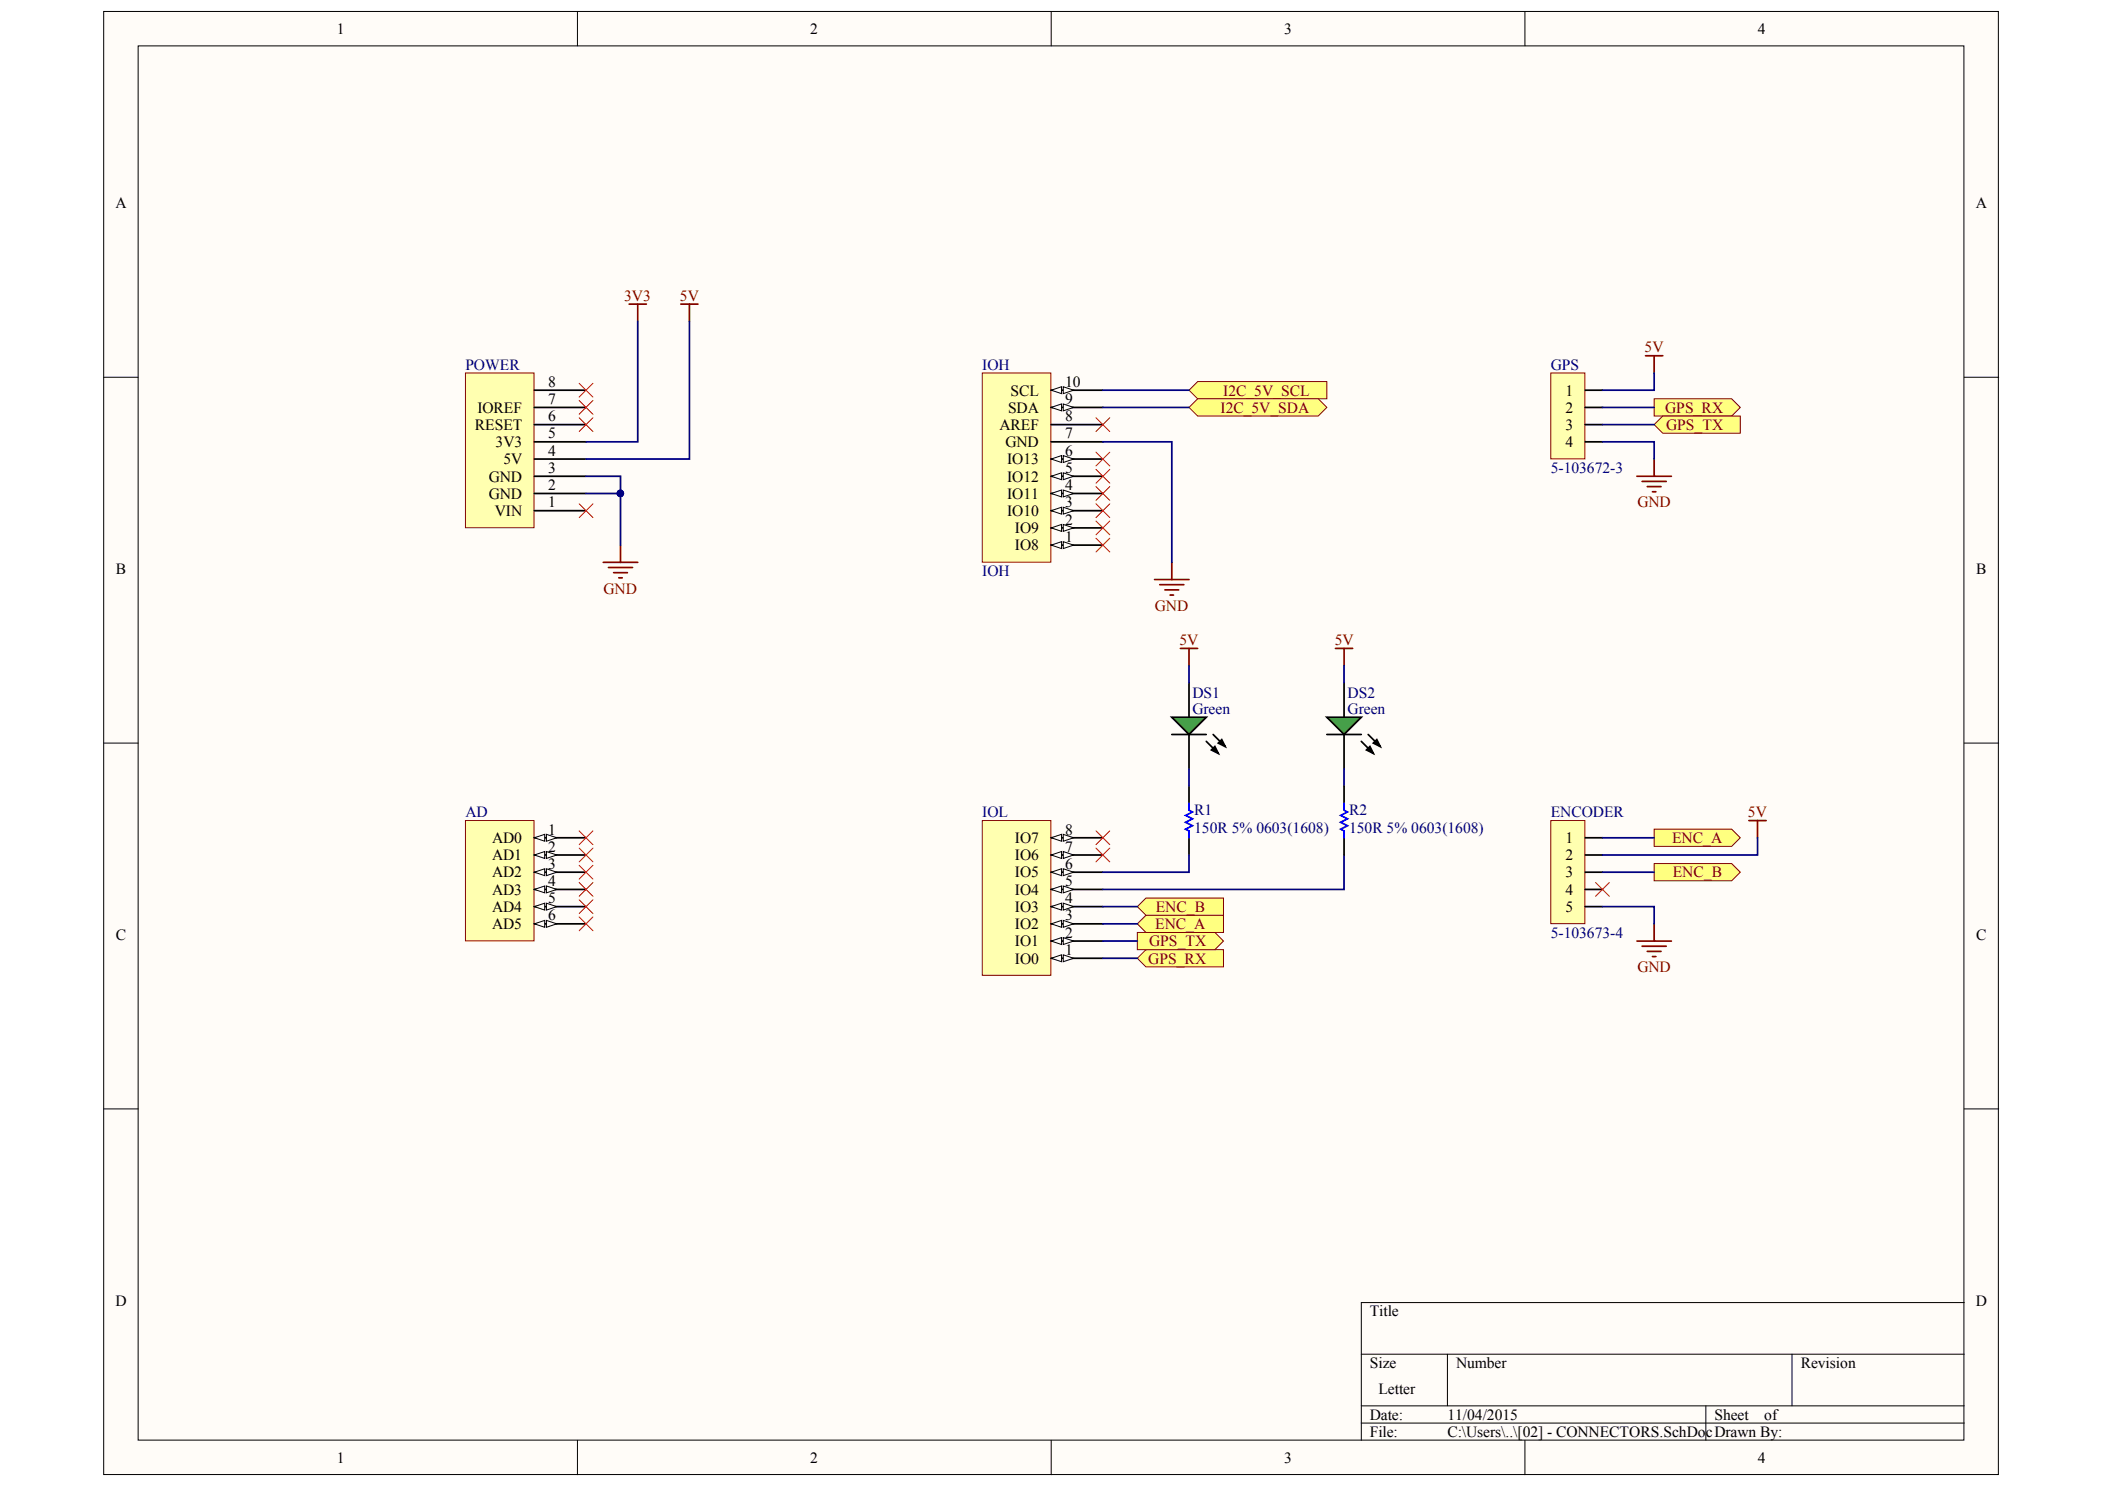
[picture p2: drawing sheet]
<svg xmlns="http://www.w3.org/2000/svg" width="297mm" height="210mm" viewBox="0 0 297 210" stroke-linecap="round" stroke-linejoin="round" font-family="sans-serif">
<g fill="#fffcf8" stroke="#000" stroke-width=".14">
<path d="M14.6 1.6h267.4v206.4h-267.4z"/>
<path d="M19.5 6.5h257.6v196.6h-257.6z"/>
</g>
<g fill="none" stroke="#000" stroke-width=".14">
<path d="M81.5 1.6v4.9M148.3 1.6v4.9M215.2 1.6v4.9M14.6 53.2h4.9M277.2 53.2h4.8M14.6 104.8h4.9M277.2 104.8h4.8M14.6 156.4h4.9M277.2 156.4h4.8M192.1 191h85.1M192.1 198.3h85.1M204.2 191v7.3"/>
<path d="M240.7 198.3v4.9M252.9 191v7.3M277.2 183.7h-85.1v19.5M81.5 203.2v4.8M148.3 203.2v4.8M192.1 200.7h85.1M215.2 203.2v4.8"/>
</g>
<path d="M65.7 115.8h9.7v16.9h-9.7z" fill="#ffffb0" stroke="#800000" stroke-width=".14"/>
<path d="M75.4 118.2h7.3M75.4 120.6h7.3M75.4 123h7.3M75.4 125.5h7.3M75.4 127.9h7.3M75.4 130.3h7.3" fill="none" stroke="#000" stroke-width=".24"/>
<path d="M65.7 52.6h9.7v21.8h-9.7z" fill="#ffffb0" stroke="#800000" stroke-width=".14"/>
<path d="M75.4 59.9h7.3M75.4 57.5h7.3M75.4 55h7.3M75.4 72h7.3M75.4 69.6h7.3M75.4 67.2h7.3M75.4 64.8h7.3M75.4 62.3h7.3" fill="none" stroke="#000" stroke-width=".24"/>
<path d="M138.6 52.6h9.7v26.7h-9.7z" fill="#ffffb0" stroke="#800000" stroke-width=".14"/>
<path d="M148.3 76.9h7.3" fill="none" stroke="#000" stroke-width=".24"/>
<path d="M148.3 76.9l1.5-.5v1z" fill="#fffcf8"/>
<path d="M148.3 76.9l1.5-.5v1z" fill="none" stroke="#000" stroke-width=".14"/>
<path d="M150 76.4l1.5 .5-1.5 .5z" fill="#fffcf8"/>
<path d="M150 76.4l1.5 .5-1.5 .5z" fill="none" stroke="#000" stroke-width=".14"/>
<path d="M148.3 69.6h7.3" fill="none" stroke="#000" stroke-width=".24"/>
<path d="M148.3 69.6l1.5-.5v1z" fill="#fffcf8"/>
<path d="M148.3 69.6l1.5-.5v1z" fill="none" stroke="#000" stroke-width=".14"/>
<path d="M150 69.1l1.5 .5-1.5 .5z" fill="#fffcf8"/>
<path d="M150 69.1l1.5 .5-1.5 .5z" fill="none" stroke="#000" stroke-width=".14"/>
<path d="M148.3 72h7.3" fill="none" stroke="#000" stroke-width=".24"/>
<path d="M148.3 72l1.5-.4v.9z" fill="#fffcf8"/>
<path d="M148.3 72l1.5-.4v.9z" fill="none" stroke="#000" stroke-width=".14"/>
<path d="M150 71.6l1.5 .4-1.5 .5z" fill="#fffcf8"/>
<path d="M150 71.6l1.5 .4-1.5 .5z" fill="none" stroke="#000" stroke-width=".14"/>
<path d="M148.3 67.2h7.3" fill="none" stroke="#000" stroke-width=".24"/>
<path d="M148.3 67.2l1.5-.5v1z" fill="#fffcf8"/>
<path d="M148.3 67.2l1.5-.5v1z" fill="none" stroke="#000" stroke-width=".14"/>
<path d="M150 66.7l1.5 .5-1.5 .5z" fill="#fffcf8"/>
<path d="M150 66.7l1.5 .5-1.5 .5z" fill="none" stroke="#000" stroke-width=".14"/>
<path d="M148.3 64.8h7.3" fill="none" stroke="#000" stroke-width=".24"/>
<path d="M148.3 64.8l1.5-.5v.9z" fill="#fffcf8"/>
<path d="M148.3 64.8l1.5-.5v.9z" fill="none" stroke="#000" stroke-width=".14"/>
<path d="M150 64.3l1.5 .5-1.5 .4z" fill="#fffcf8"/>
<path d="M150 64.3l1.5 .5-1.5 .4z" fill="none" stroke="#000" stroke-width=".14"/>
<path d="M148.3 74.5h7.3" fill="none" stroke="#000" stroke-width=".24"/>
<path d="M148.3 74.5l1.5-.5v1z" fill="#fffcf8"/>
<path d="M148.3 74.5l1.5-.5v1z" fill="none" stroke="#000" stroke-width=".14"/>
<path d="M150 74l1.5 .5-1.5 .5z" fill="#fffcf8"/>
<path d="M150 74l1.5 .5-1.5 .5z" fill="none" stroke="#000" stroke-width=".14"/>
<path d="M148.3 59.9h7.3M148.3 57.5h7.3M148.3 62.3h7.3" fill="none" stroke="#000" stroke-width=".24"/>
<path d="M148.3 57.5l1.5-.5v1z" fill="#fffcf8"/>
<path d="M148.3 57.5l1.5-.5v1z" fill="none" stroke="#000" stroke-width=".14"/>
<path d="M150 57l1.5 .5-1.5 .5z" fill="#fffcf8"/>
<path d="M150 57l1.5 .5-1.5 .5z" fill="none" stroke="#000" stroke-width=".14"/>
<path d="M148.3 55h7.3" fill="none" stroke="#000" stroke-width=".24"/>
<path d="M148.3 55l1.5-.4v.9z" fill="#fffcf8"/>
<path d="M148.3 55l1.5-.4v.9z" fill="none" stroke="#000" stroke-width=".14"/>
<path d="M150 54.6l1.5 .4-1.5 .5z" fill="#fffcf8"/>
<path d="M150 54.6l1.5 .4-1.5 .5z" fill="none" stroke="#000" stroke-width=".14"/>
<path d="M138.6 115.8h9.7v21.8h-9.7z" fill="#ffffb0" stroke="#800000" stroke-width=".14"/>
<path d="M148.3 127.9h7.3" fill="none" stroke="#000" stroke-width=".24"/>
<path d="M148.3 127.9l1.5-.5v1z" fill="#fffcf8"/>
<path d="M148.3 127.9l1.5-.5v1z" fill="none" stroke="#000" stroke-width=".14"/>
<path d="M150 127.4l1.5 .5-1.5 .5z" fill="#fffcf8"/>
<path d="M150 127.4l1.5 .5-1.5 .5z" fill="none" stroke="#000" stroke-width=".14"/>
<path d="M148.3 132.7h7.3" fill="none" stroke="#000" stroke-width=".24"/>
<path d="M148.3 132.7l1.5-.4v.9z" fill="#fffcf8"/>
<path d="M148.3 132.7l1.5-.4v.9z" fill="none" stroke="#000" stroke-width=".14"/>
<path d="M150 132.3l1.5 .4-1.5 .5z" fill="#fffcf8"/>
<path d="M150 132.3l1.5 .4-1.5 .5z" fill="none" stroke="#000" stroke-width=".14"/>
<path d="M148.3 130.3h7.3" fill="none" stroke="#000" stroke-width=".24"/>
<path d="M148.3 130.3l1.5-.5v1z" fill="#fffcf8"/>
<path d="M148.3 130.3l1.5-.5v1z" fill="none" stroke="#000" stroke-width=".14"/>
<path d="M150 129.8l1.5 .5-1.5 .5z" fill="#fffcf8"/>
<path d="M150 129.8l1.5 .5-1.5 .5z" fill="none" stroke="#000" stroke-width=".14"/>
<path d="M148.3 125.5h7.3" fill="none" stroke="#000" stroke-width=".24"/>
<path d="M148.3 125.5l1.5-.5v1z" fill="#fffcf8"/>
<path d="M148.3 125.5l1.5-.5v1z" fill="none" stroke="#000" stroke-width=".14"/>
<path d="M150 125l1.5 .5-1.5 .5z" fill="#fffcf8"/>
<path d="M150 125l1.5 .5-1.5 .5z" fill="none" stroke="#000" stroke-width=".14"/>
<path d="M148.3 123h7.3" fill="none" stroke="#000" stroke-width=".24"/>
<path d="M148.3 123l1.5-.4v.9z" fill="#fffcf8"/>
<path d="M148.3 123l1.5-.4v.9z" fill="none" stroke="#000" stroke-width=".14"/>
<path d="M150 122.6l1.5 .4-1.5 .5z" fill="#fffcf8"/>
<path d="M150 122.6l1.5 .4-1.5 .5z" fill="none" stroke="#000" stroke-width=".14"/>
<path d="M148.3 120.6h7.3" fill="none" stroke="#000" stroke-width=".24"/>
<path d="M148.3 120.6l1.5-.5v1z" fill="#fffcf8"/>
<path d="M148.3 120.6l1.5-.5v1z" fill="none" stroke="#000" stroke-width=".14"/>
<path d="M150 120.1l1.5 .5-1.5 .5z" fill="#fffcf8"/>
<path d="M150 120.1l1.5 .5-1.5 .5z" fill="none" stroke="#000" stroke-width=".14"/>
<path d="M148.3 118.2h7.3" fill="none" stroke="#000" stroke-width=".24"/>
<path d="M148.3 118.2l1.5-.5v1z" fill="#fffcf8"/>
<path d="M148.3 118.2l1.5-.5v1z" fill="none" stroke="#000" stroke-width=".14"/>
<path d="M150 117.7l1.5 .5-1.5 .5z" fill="#fffcf8"/>
<path d="M150 117.7l1.5 .5-1.5 .5z" fill="none" stroke="#000" stroke-width=".14"/>
<path d="M148.3 135.2h7.3" fill="none" stroke="#000" stroke-width=".24"/>
<path d="M148.3 135.2l1.5-.5v1z" fill="#fffcf8"/>
<path d="M148.3 135.2l1.5-.5v1z" fill="none" stroke="#000" stroke-width=".14"/>
<path d="M150 134.7l1.5 .5-1.5 .5z" fill="#fffcf8"/>
<path d="M150 134.7l1.5 .5-1.5 .5z" fill="none" stroke="#000" stroke-width=".14"/>
<g fill="#ffff80" stroke="#800000" stroke-width=".14">
<path d="M167.8 55l1.2-1.2h18.2v2.5h-18.2z" fill-rule="evenodd"/>
<path d="M167.8 57.5l1.2-1.2h17l1.2 1.2-1.2 1.2h-17z" fill-rule="evenodd"/>
</g>
<g fill="none" stroke="#800000" stroke-width=".24">
<path d="M88.8 42.9h2.4M90 42.9v2.4M96.1 42.9h2.4M97.3 42.9v2.4M85.1 79.3h4.9M87.6 76.9v2.4M165.4 79.3v2.5M85.9 80.1h3.4M86.6 80.8h1.9M87.3 81.5h.5M162.9 81.8h4.9M163.7 82.5h3.4"/>
<path d="M164.4 83.2h1.9M165.1 83.9h.5"/>
</g>
<g fill="none" stroke="#f00" stroke-width=".14">
<path d="M81.7 54.1l2 1.9M81.7 56.5l2 1.9M81.7 58.9l2 2M83.7 54.1l-2 1.9M83.7 56.5l-2 1.9M83.7 58.9l-2 2M154.7 58.9l1.9 2M156.6 58.9l-1.9 2M81.7 71.1l2 1.9M83.7 71.1l-2 1.9M154.7 63.8l1.9 1.9M154.7 66.2l1.9 2"/>
<path d="M154.7 71.1l1.9 1.9M154.7 68.6l1.9 2M154.7 73.5l1.9 1.9M154.7 75.9l1.9 2M156.6 63.8l-1.9 1.9M156.6 66.2l-1.9 2M156.6 71.1l-1.9 1.9M156.6 68.6l-1.9 2M156.6 73.5l-1.9 1.9M156.6 75.9l-1.9 2M81.7 117.2l2 2M81.7 119.6l2 2"/>
<path d="M83.7 117.2l-2 2M83.7 119.6l-2 2M81.7 122.1l2 1.9M81.7 124.5l2 1.9M81.7 126.9l2 2M81.7 129.4l2 1.9M83.7 122.1l-2 1.9M83.7 124.5l-2 1.9M83.7 126.9l-2 2M83.7 129.4l-2 1.9"/>
</g>
<path d="M218.8 52.6h4.8v12.1h-4.8z" fill="#ffffb0" stroke="#800000" stroke-width=".14"/>
<path d="M223.7 55h2.4M223.7 57.5h2.4M223.7 59.9h2.4M223.7 62.3h2.4" fill="none" stroke="#000" stroke-width=".24"/>
<g fill="none" stroke="#800000" stroke-width=".24">
<path d="M232.2 50.2h2.4M233.4 50.2v2.4M231 67.2h4.9M231.7 67.9h3.4M232.4 68.6h2M233.2 69.4h.5M233.4 64.8v2.4M246.8 115.8h2.4M248 115.8v2.4M231 132.7h4.9M231.7 133.5h3.4M232.4 134.2h2"/>
<path d="M233.2 134.9h.5M233.4 130.3v2.4"/>
</g>
<path d="M154.7 119.6l1.9 2M154.7 117.2l1.9 2M156.6 119.6l-1.9 2M156.6 117.2l-1.9 2" fill="none" stroke="#f00" stroke-width=".14"/>
<g fill="#ffff80" stroke="#800000" stroke-width=".14">
<path d="M233.4 56.3h11l1.2 1.2-1.2 1.2h-11z" fill-rule="evenodd"/>
<path d="M233.4 59.9l1.2-1.2h11v2.4h-11z" fill-rule="evenodd"/>
<path d="M160.5 135.2l1.2-1.2h10.9v2.4h-10.9z" fill-rule="evenodd"/>
<path d="M160.5 131.5h10.9l1.2 1.2-1.2 1.3h-10.9z" fill-rule="evenodd"/>
</g>
<path d="M218.8 115.8h4.8v14.5h-4.8z" fill="#ffffb0" stroke="#800000" stroke-width=".14"/>
<path d="M223.7 118.2h2.4M223.7 120.6h2.4M223.7 123h2.4M223.7 125.5h2.4M223.7 127.9h2.4" fill="none" stroke="#000" stroke-width=".24"/>
<g fill="#ffff80" stroke="#800000" stroke-width=".14">
<path d="M233.4 117h11l1.2 1.2-1.2 1.2h-11z" fill-rule="evenodd"/>
<path d="M233.4 121.8h11l1.2 1.2-1.2 1.3h-11z" fill-rule="evenodd"/>
</g>
<path d="M225.2 124.5l1.9 1.9M227.1 124.5l-1.9 1.9" fill="none" stroke="#f00" stroke-width=".14"/>
<g fill="#ffff80" stroke="#800000" stroke-width=".14">
<path d="M160.5 130.3l1.2-1.2h10.9v2.4h-10.9z" fill-rule="evenodd"/>
<path d="M160.5 127.9l1.2-1.2h10.9v2.4h-10.9z" fill-rule="evenodd"/>
</g>
<path d="M167.8 96.3v4.9M167.8 103.6v4.9" fill="none" stroke="#000" stroke-width=".24"/>
<path d="M165.4 101.2h4.8l-2.4 2.4z" fill="#00bf00"/>
<path d="M189.7 96.3v4.9M165.4 101.2h4.8l-2.4 2.4zM165.4 103.6h4.8M167.8 110.9v2.4M167.8 118.2v2.4M170.2 104.6l1.7 1.7M170.9 105.8l.5-.5 .5 1zM171.2 103.6l1.7 1.7M171.9 104.8l.5-.5 .5 1zM189.7 103.6v4.9" fill="none" stroke="#000" stroke-width=".24"/>
<path d="M170.9 105.8l.5-.5 .5 1zM171.9 104.8l.5-.5 .5 1z" fill="#000"/>
<path d="M167.8 113.3v1l.5 .2-1 .5 1 .5-1 .5 1 .5-1 .5 .5 .2v1" fill="none" stroke="#00f" stroke-width=".24"/>
<path d="M187.2 101.2h4.9l-2.4 2.4z" fill="#00bf00"/>
<path d="M187.2 101.2h4.9l-2.4 2.4zM187.2 103.6h4.9M189.7 110.9v2.4M189.7 118.2v2.4M192.1 104.6l1.7 1.7M192.8 105.8l.5-.5 .5 1zM193.1 103.6l1.7 1.7M193.8 104.8l.5-.5 .5 1z" fill="none" stroke="#000" stroke-width=".24"/>
<path d="M192.8 105.8l.5-.5 .5 1zM193.8 104.8l.5-.5 .5 1z" fill="#000"/>
<path d="M166.6 91.5h2.4M167.8 91.5v2.4M188.4 91.5h2.5M189.7 91.5v2.4" fill="none" stroke="#800000" stroke-width=".24"/>
<g fill="none" stroke="#000080" stroke-width=".24">
<path d="M90 45.3v17h-7.3M97.3 45.3v19.5h-14.6M155.6 55h12.2M155.6 57.5h12.2M226.1 57.5h7.3M226.1 59.9h7.3M233.4 52.6v2.4h-7.3M82.7 67.2h4.9v9.7M82.7 69.6h4.9M155.6 62.3h9.8v17M226.1 62.3h7.3v2.5M167.8 93.9v2.4"/>
<path d="M189.7 93.9v2.4M167.8 108.5v2.4M189.7 108.5v2.4M226.1 118.2h7.3M248 118.2v2.4h-21.9M155.6 132.7h4.9M155.6 135.2h4.9M155.6 127.9h4.9M155.6 130.3h4.9M167.8 120.6v2.4h-12.2M189.7 120.6v4.9h-34.1M226.1 127.9h7.3v2.4"/>
<path d="M226.1 123h7.3"/>
</g>
<circle cx="87.5" cy="69.6" r=".47" fill="#000080" stroke="#000080" stroke-width=".14"/>
<path d="M189.7 113.3v1l.4 .2-.9 .5 .9 .5-.9 .5 .9 .5-.9 .5 .5 .2v1" fill="none" stroke="#00f" stroke-width=".24"/>
<g font-size="2.2">
<text x="47.5" y="4.8">1</text>
<text x="114.3" y="4.8">2</text>
<text x="181.2" y="4.8">3</text>
<text x="248" y="4.8">4</text>
<text x="16.3" y="29.4">A</text>
<text x="278.8" y="29.4">A</text>
<text x="67.4" y="58.2">IOREF</text>
<text x="77.3" y="59.4">6</text>
<text x="77.3" y="57">7</text>
<text x="77.3" y="54.6">8</text>
<text x="142.3" y="58.2">SDA</text>
<text x="142.6" y="55.8">SCL</text>
<text x="150.3" y="59.4">8</text>
<text x="150.3" y="57">9</text>
<text x="150.3" y="54.6">10</text>
<text x="220.9" y="55.8">1</text>
<text x="220.9" y="58.2">2</text>
<text x="67" y="60.6">RESET</text>
<text x="69.9" y="63.1">3V3</text>
<text x="71" y="65.5">5V</text>
<text x="77.3" y="64.3">4</text>
<text x="77.3" y="61.8">5</text>
<text x="141" y="60.6">AREF</text>
<text x="141.9" y="63.1">GND</text>
<text x="142.1" y="65.5">IO13</text>
<text x="150.3" y="64.3">6</text>
<text x="150.3" y="61.8">7</text>
<text x="220.9" y="60.6">3</text>
<text x="220.9" y="63.1">4</text>
<text x="69" y="70.3">GND</text>
<text x="69" y="67.9">GND</text>
<text x="77.3" y="71.6">1</text>
<text x="77.3" y="69.1">2</text>
<text x="77.3" y="66.7">3</text>
<text x="142.1" y="70.3">IO11</text>
<text x="142.1" y="67.9">IO12</text>
<text x="150.3" y="69.1">4</text>
<text x="150.3" y="71.6">3</text>
<text x="150.3" y="66.7">5</text>
<text x="69.8" y="72.8">VIN</text>
<text x="142.1" y="72.8">IO10</text>
<text x="143.2" y="77.6">IO8</text>
<text x="143.2" y="75.2">IO9</text>
<text x="150.3" y="76.4">1</text>
<text x="150.3" y="74">2</text>
<text x="16.3" y="81">B</text>
<text x="278.9" y="81">B</text>
<text x="69.4" y="118.9">AD0</text>
<text x="77.3" y="117.7">1</text>
<text x="143.2" y="118.9">IO7</text>
<text x="150.3" y="117.7">8</text>
<text x="220.9" y="118.9">1</text>
<text x="69.4" y="121.4">AD1</text>
<text x="69.4" y="123.8">AD2</text>
<text x="77.3" y="120.1">2</text>
<text x="77.3" y="122.6">3</text>
<text x="77.3" y="125">4</text>
<text x="143.2" y="123.8">IO5</text>
<text x="143.2" y="121.4">IO6</text>
<text x="150.3" y="125">5</text>
<text x="150.3" y="122.6">6</text>
<text x="150.3" y="120.1">7</text>
<text x="220.9" y="121.4">2</text>
<text x="220.9" y="123.8">3</text>
<text x="69.4" y="126.2">AD3</text>
<text x="69.4" y="128.6">AD4</text>
<text x="69.4" y="131.1">AD5</text>
<text x="77.3" y="127.4">5</text>
<text x="77.3" y="129.8">6</text>
<text x="143.2" y="128.6">IO3</text>
<text x="143.2" y="131.1">IO2</text>
<text x="143.2" y="126.2">IO4</text>
<text x="150.3" y="127.4">4</text>
<text x="150.3" y="129.8">3</text>
<text x="220.9" y="126.2">4</text>
<text x="220.9" y="128.6">5</text>
<text x="16.3" y="132.6">C</text>
<text x="143.2" y="133.5">IO1</text>
<text x="143.2" y="135.9">IO0</text>
<text x="150.3" y="132.3">2</text>
<text x="150.3" y="134.7">1</text>
<text x="278.9" y="132.6">C</text>
<text x="16.3" y="184.2">D</text>
<text x="193.3" y="185.7">Title</text>
<text x="278.8" y="184.2">D</text>
<text x="193.3" y="193">Size</text>
<text x="194.5" y="196.6">Letter</text>
<text x="205.5" y="193">Number</text>
<text x="254.1" y="193">Revision</text>
<text x="193.3" y="200.3">Date:</text>
<text x="193.3" y="202.7">File:</text>
<text x="204.2" y="200.3">11/04/2015</text>
<text x="204.2" y="202.7">C:\Users\..\[02] - CONNECTORS.SchDocDrawn By:</text>
<text x="241.9" y="200.3">Sheet</text>
<text x="249" y="200.3">of</text>
<text x="47.5" y="206.3">1</text>
<text x="114.3" y="206.3">2</text>
<text x="181.2" y="206.3">3</text>
<text x="248" y="206.3">4</text>
</g>
<g font-size="2.2" fill="#800000">
<text x="88.1" y="42.4">3V3</text>
<text x="95.9" y="42.4">5V</text>
<text x="232.1" y="49.7">5V</text>
<text x="172.2" y="58.2">I2C_5V_SDA</text>
<text x="172.6" y="55.8">I2C_5V_SCL</text>
<text x="235" y="58.2">GPS_RX</text>
<text x="235.1" y="60.6">GPS_TX</text>
<text x="231.1" y="71.6">GND</text>
<text x="85.2" y="83.7">GND</text>
<text x="163" y="86.1">GND</text>
<text x="166.4" y="91">5V</text>
<text x="188.3" y="91">5V</text>
<text x="236" y="118.9">ENC_A</text>
<text x="246.7" y="115.3">5V</text>
<text x="236" y="123.8">ENC_B</text>
<text x="163" y="131.1">ENC_A</text>
<text x="163.1" y="128.6">ENC_B</text>
<text x="162" y="135.9">GPS_RX</text>
<text x="162.2" y="133.5">GPS_TX</text>
<text x="231.1" y="137.1">GND</text>
</g>
<g font-size="2.2" fill="#000080">
<text x="65.7" y="52.1">POWER</text>
<text x="138.6" y="52.1">IOH</text>
<text x="218.8" y="52.1">GPS</text>
<text x="218.8" y="66.7">5-103672-3</text>
<text x="138.6" y="81.3">IOH</text>
<text x="168.3" y="100.7">Green</text>
<text x="168.3" y="98.5">DS1</text>
<text x="190.2" y="100.7">Green</text>
<text x="190.2" y="98.5">DS2</text>
<text x="65.7" y="115.3">AD</text>
<text x="138.6" y="115.3">IOL</text>
<text x="168.5" y="115">R1</text>
<text x="168.5" y="117.5">150R 5% 0603(1608)</text>
<text x="190.4" y="115">R2</text>
<text x="190.4" y="117.5">150R 5% 0603(1608)</text>
<text x="218.8" y="115.3">ENCODER</text>
<text x="218.8" y="132.3">5-103673-4</text>
</g>
<g font-size="1.4">
<text x="74.8" y="118.5">PIAD01</text>
<text x="74.8" y="120.9">PIAD02</text>
<text x="74.8" y="123.4">PIAD03</text>
<text x="74.8" y="125.9">PIAD04</text>
<text x="74.8" y="128.3">PIAD05</text>
<text x="74.8" y="130.8">PIAD06</text>
</g>
</svg>
